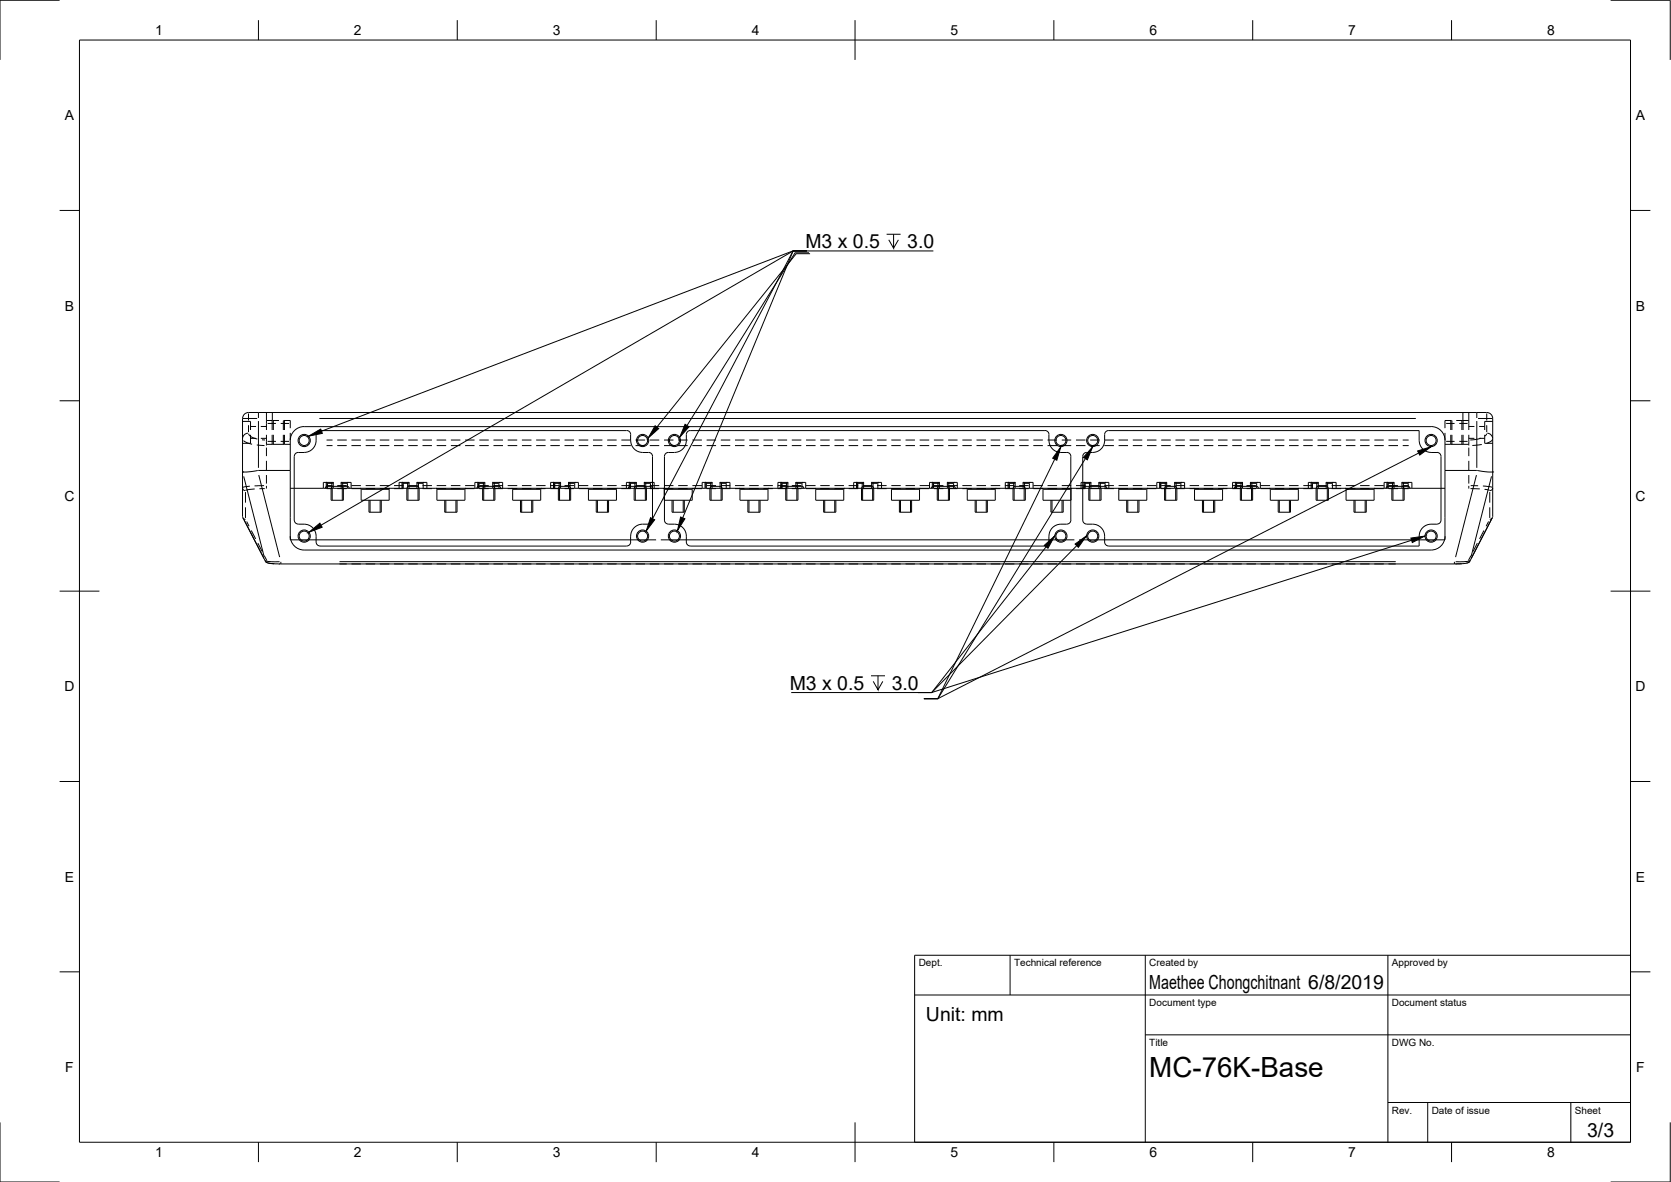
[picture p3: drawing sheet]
<svg xmlns="http://www.w3.org/2000/svg" width="420mm" height="297mm" viewBox="0 0 420 297" stroke-linecap="round" stroke-linejoin="round" font-family="sans-serif">
<!-- layer: Visible Narrow -->
<g fill="none" stroke="#000" stroke-width=".25">
<path d="M61.3 119.7l5.1 20M65.1 119.4l5.2 20.6M80.3 105.2h275.7M371.2 119.4l-5.2 20.6M371.3 103.7v1.3M371.3 105.8v11.8M371.6 105.2h3.7M375 119.7l-5.1 20M61.3 130.5l5.1 9.8M262.3 123h6.8M281.3 123h7M300.4 123h7"/>
<path d="M319.4 123h7M338.5 123h7M375 130.5l-5.1 9.8M66.7 140.9v.1M66.7 140.9l1.6 .3h2M70.6 141.2v.5M85.4 141.1h265.5M365.7 141.2v.5M369.6 140.9l-1.6 .3h-2M369.7 140.9l-.1 .1"/>
<circle cx="266.8" cy="110.7" r="1.53"/>
<circle cx="274.8" cy="110.7" r="1.53"/>
<circle cx="359.8" cy="110.7" r="1.53"/>
<circle cx="76.5" cy="134.7" r="1.53"/>
<circle cx="161.6" cy="134.7" r="1.53"/>
<circle cx="169.6" cy="134.7" r="1.53"/>
<circle cx="266.8" cy="134.7" r="1.53"/>
<circle cx="274.8" cy="134.7" r="1.53"/>
<circle cx="359.8" cy="134.7" r="1.53"/>
</g>
<!-- layer: Hidden Narrow -->
<g fill="none" stroke="#000" stroke-width=".25">
<path d="M252.7 112h2.4M252.7 110.6h2.4M256.3 112h2.3M256.3 110.6h2.3M259.8 112h2.4M259.8 110.6h2.4M263.4 112h2.4M263.4 110.6h2.4M267 112h2.3M267 110.6h2.3M270.6 112h2.3M270.6 110.6h2.3"/>
<path d="M274.1 112h2.4M274.1 110.6h2.4M277.7 112h2.4M277.7 110.6h2.4M281.3 112h2.3M281.3 110.6h2.3M284.8 112h2.4M284.8 110.6h2.4M288.4 112h2.4M288.4 110.6h2.4M292 112h2.4M292 110.6h2.4"/>
<path d="M295.6 112h2.3M295.6 110.6h2.3M299.1 112h2.4M299.1 110.6h2.4M302.7 112h2.4M302.7 110.6h2.4M306.3 112h2.4M306.3 110.6h2.4M309.8 112h2.4M309.8 110.6h2.4M313.4 112h2.4M313.4 110.6h2.4"/>
<path d="M317 112h2.4M317 110.6h2.4M320.5 112h2.4M320.5 110.6h2.4M324.1 112h2.4M324.1 110.6h2.4M327.7 112h2.4M327.7 110.6h2.4M331.3 112h2.4M331.3 110.6h2.4M334.8 112h2.4M334.8 110.6h2.4"/>
<path d="M338.4 112h2.4M338.4 110.6h2.4M342 112h2.4M342 110.6h2.4M345.6 112h2.3M345.6 110.6h2.3M349.1 112h2.4M349.1 110.6h2.4M352.7 112h1.5M352.7 110.6h1.5M363.6 110.9h2.1M363.6 106.4h2.1"/>
<path d="M364.8 105.7v2.4M364.8 109.3v2.4M366.9 110.9h2.1M366.9 106.4h2.1M367.8 103.8v1.8M367.9 105.7v2.4M367.9 109.3v2.4M369.3 111.7v.3M369.3 112.5v2.1M369.3 115.8v2.4M369.3 119.4v2.1M372.3 110.1l-2.6 .5"/>
<path d="M372.6 111.7l-2.4 .3M373.8 109l-.4 .6M373.8 103.9v1.8M373.8 106.9v1.7M374 108.9a1.47 1.47 0 0 1 1.3 1.2M375.3 110.4l-.5 .5-1.1 .5M62 131l.6 1.3M63.2 133.3l1.1 2.1M64.8 136.5l1.1 2.1M66.5 139.7l.6 1.2M252.7 122h2.4M252.7 122.8h2.4"/>
<path d="M253.5 121.3v1.3M253.7 121.5h1.4M253.8 121.5v1.1M254.7 122.7v3M256.3 122h2.3M256.3 122.8h2.3M257.4 121.5h1.4M257.8 122.7v3M259.8 122h2.4M259.8 122.8h2.4M263.4 122h2.4M263.4 122.8h2.4"/>
<path d="M264.2 125.7v3M267 122h2.3M267 122.8h2.3M267.3 125.7v3M269.2 123h.1M270.6 122h2.3M270.6 122.8h2.3M272.5 121.3v1.3M272.8 121.5h1.4M272.8 121.5v1.1M273.8 122.7v3M274.1 122h2.4"/>
<path d="M274.1 122.8h2.4M276.4 121.5h1.4M276.9 122.7v3M277.7 122h2.4M277.7 122.8h2.4M281.3 122h2.3M281.3 122.8h2.3M283.3 125.7v3M284.8 122h2.4M284.8 122.8h2.4M286.4 125.7v3M288.4 122h2.4"/>
<path d="M288.4 122.8h2.4M291.6 121.3v1.3M291.8 121.5h1.5M291.9 121.5v1.1M292 122h2.4M292 122.8h2.4M292.8 122.7v3M295.5 121.5h1.4M295.6 122h2.3M295.6 122.8h2.3M295.9 122.7v3M299.1 122h2.4"/>
<path d="M299.1 122.8h2.4M302.3 125.7v3M302.7 122h2.4M302.7 122.8h2.4M305.4 125.7v3M306.3 122h2.4M306.3 122.8h2.4M309.8 122h2.4M309.8 122.8h2.4M310.6 121.3v1.3M310.9 121.5h1.4M310.9 121.5v1.1"/>
<path d="M311.9 122.7v3M313.4 122h2.4M313.4 122.8h2.4M314.5 121.5h1.4M315 122.7v3M317 122h2.4M317 122.8h2.4M320.5 122h2.4M320.5 122.8h2.4M321.4 125.7v3M324.1 122h2.4M324.1 122.8h2.4"/>
<path d="M324.5 125.7v3M327.7 122h2.4M327.7 122.8h2.4M329.7 121.3v1.3M329.9 121.5h1.5M330 121.5v1.1M330.9 122.7v3M331.3 122h2.4M331.3 122.8h2.4M333.6 121.5h1.4M334 122.7v3M334.8 122h2.4"/>
<path d="M334.8 122.8h2.4M338.4 122h2.4M338.4 122.8h2.4M340.4 125.7v3M342 122h2.4M342 122.8h2.4M343.5 125.7v3M345.6 122h2.3M345.6 122.8h2.3M348.7 121.3v1.3M349 121.5h1.4M349 121.5v1.1"/>
<path d="M349.1 122h2.4M349.1 122.8h2.4M350 122.7v3M352.6 121.5h1.4M352.7 122h1.5M352.7 122.8h1.5M353.1 122.7v3M369.3 122.1v.7M369.7 122.8l2.4 .1M369.8 122l1.9 .1M369.8 139.7l-.6 1.2M371.5 136.5l-1.1 2.1"/>
<path d="M372.9 122.1l2.3 .4M373.1 133.3l-1.1 2.1M373.3 123l1.3 .3M374.3 131l-.6 1.3M374.6 123.7v2.6M374.6 127.5v2.7M375.3 122.6a.72 .72 0 0 1-.7 .7M66.7 141.1l.6 .3M67.4 141.4l1.6 .3M70.2 141.7h.2M85.4 141.7h1.8M88.4 141.7h2.3"/>
<path d="M91.9 141.7h2.4M95.5 141.7h2.4M99.1 141.7h2.4M102.7 141.7h2.3M106.2 141.7h2.4M109.8 141.7h2.4M113.4 141.7h2.4M116.9 141.7h2.4M120.5 141.7h2.4M124.1 141.7h2.4M127.7 141.7h2.3M131.2 141.7h2.4"/>
<path d="M134.8 141.7h2.4M138.4 141.7h2.4M141.9 141.7h2.4M145.5 141.7h2.4M149.1 141.7h2.4M152.7 141.7h2.3M156.2 141.7h2.4M159.8 141.7h2.4M163.4 141.7h2.4M167 141.7h2.3M170.5 141.7h2.4M174.1 141.7h2.4"/>
<path d="M177.7 141.7h2.3M181.3 141.7h2.3M184.8 141.7h2.4M188.4 141.7h2.4M192 141.7h2.3M195.5 141.7h2.4M199.1 141.7h2.4M202.7 141.7h2.4M206.2 141.7h2.4M209.8 141.7h2.4M213.4 141.7h2.4M217 141.7h2.4"/>
<path d="M220.5 141.7h2.4M224.1 141.7h2.4M227.7 141.7h2.4M231.2 141.7h2.4M234.8 141.7h2.4M238.4 141.7h2.4M242 141.7h2.3M245.5 141.7h2.4M249.1 141.7h2.4M252.7 141.7h2.4M256.3 141.7h2.3M259.8 141.7h2.4"/>
<path d="M263.4 141.7h2.4M267 141.7h2.3M270.6 141.7h2.3M274.1 141.7h2.4M277.7 141.7h2.4M281.3 141.7h2.3M284.8 141.7h2.4M288.4 141.7h2.4M292 141.7h2.4M295.6 141.7h2.3M299.1 141.7h2.4M302.7 141.7h2.4"/>
<path d="M306.3 141.7h2.4M309.8 141.7h2.4M313.4 141.7h2.4M317 141.7h2.4M320.5 141.7h2.4M324.1 141.7h2.4M327.7 141.7h2.4M331.3 141.7h2.4M334.8 141.7h2.4M338.4 141.7h2.4M342 141.7h2.4M345.6 141.7h2.3"/>
<path d="M349.1 141.7h1.8M367.5 141.7h-1.5M368.9 141.4l-.2 .1M369.6 141.1l-.6 .3"/>
</g>
<!-- layer: Hidden -->
<g fill="none" stroke="#000" stroke-width=".25">
<path d="M363.3 108.8v1.9M365 105.7h-1.7v1.9M365.1 105.7v2.4M365.1 109.3v2.4M366.2 105.7h3.1M367.6 105.7v2.4M367.6 109.3v2.4M369.3 109.3v2.4h-6M369.3 105.7v2.4M369.3 103.7v2M369.3 107.2h1.4M369.3 110.2h1.4"/>
<path d="M371.9 107.2h1.4M371.9 110.2h1.4M373.3 109.3v2.1h2M375.3 105.9h-2v2.2M61.1 130.1l.6 .4M73 134.7v1h2.6M77.3 135.7h2.2M158.6 135.7h2.1M162.4 135.7h2.6M166.2 135.7h2.5M170.4 135.7h2.2M252.8 122.7h.9"/>
<path d="M253.7 122.7h1.5M253.8 121.5l-.3-.3 .2 .3v1.2M254.7 125.7h3.1M254.9 121.2v1.5M255 122.7v3M255.2 121.2v.3M255.2 122.2l-.3 .2-.1 .3M257.3 122.7h1.5M257.3 122.2l.3 .1 .1 .4M257.3 121.2v.3M257.5 122.7v3M257.6 121.2v1.5"/>
<path d="M258.8 122.7h1M259.1 121.2l-.3 .2v1.3M263.7 135.7h2.2M264.2 128.7h3.1M264.5 125.7v3M267 125.7v3M267.6 135.7h2.6M269.2 122.7h.4M269.6 122.7l-.3 .2-.1 2.8M269.6 122.7h3.2M271.3 135.7h2.6M272.2 121.2h-.4v1.5"/>
<path d="M272.3 122.7l.4-.5h1.6l-.3 .1-.2 .4M272.8 122.7h1.5M272.8 121.5l-.3-.3 .3 .3v1.2M273.8 125.7h3.1M273.9 121.2v1.5M274 122.7v3M274.2 121.2l.1 .3M275.6 135.7h2.1M276.3 122.7h1.6M276.4 121.2l-.1 .3M276.6 122.7v3M276.7 121.2v1.5"/>
<path d="M276.8 122.7l-.2-.4-.3-.1h1.6l.4 .5M277.9 122.7h.9M278.1 121.2l-.2 .2v1.3M283.3 128.7h3.1M283.6 125.7v3M286.1 125.7v3M290.9 122.7h.9M291.8 122.7h1.5M291.9 121.5l-.3-.3 .2 .2v1.3M292.8 125.7h3.1M293 121.2v1.5M293.1 122.7v3"/>
<path d="M293.3 121.2v.3M293.3 122.2l-.3 .1-.1 .4M295.4 122.7h1.5M295.4 122.2l.3 .1 .2 .4M295.4 121.2v.3M295.6 122.7v3M295.7 121.2v1.5M296.9 122.7h1M297.2 121.2l-.3 .2v1.3M302.3 128.7h3.1M302.6 125.7v3M305.1 125.7v3"/>
<path d="M309.9 122.7h1M310.4 122.7l.4-.5h1.6l-.3 .1-.2 .4M310.9 122.7h1.5M310.9 121.5l-.3-.3 .3 .2v1.3M311.9 125.7h3.1M312 121.2v1.5M312.1 122.7v3M312.3 121.2l.1 .3M314.4 122.7h1.6M314.5 121.2l-.1 .3M314.7 122.7v3M314.8 121.2v1.5"/>
<path d="M314.9 122.7l-.2-.4-.3-.1h1.6l.4 .5M316 122.7h.9M316.2 121.2l-.2 .2v1.3M321.4 128.7h3.1M321.7 125.7v3M324.2 125.7v3M329 122.7h.9M329.9 122.7h1.6M330 121.5l-.3-.3 .2 .2v1.3M330.9 125.7h3.1M331.1 121.2v1.5M331.2 122.7v3"/>
<path d="M331.4 121.2l.1 .3M331.5 122.2l-.4 .1-.1 .4M333.5 122.7h1.5M333.5 122.2l.3 .1 .2 .4M333.5 121.2v.3M333.7 122.7v3M333.8 121.2v1.5M335 122.7h1M335.3 121.2l-.3 .2v1.3M340.4 128.7h3.1M340.7 125.7v3M343.3 125.7v3"/>
<path d="M348 122.7h1M348.5 122.7l.4-.5h1.6l-.3 .2-.2 .3M349 122.7h1.5M349 121.5l-.3-.3 .3 .2v1.3M350 125.7h3.1M350.1 121.2v1.5M350.2 122.7v3M350.4 121.2l.1 .3M352.5 122.7h1.6M352.6 121.2l-.1 .3M352.8 122.7v3M352.9 121.2v1.5"/>
<path d="M353 122.7l-.2-.4-.3-.1h1.6l.4 .5M354.1 122.7h.9M354.3 121.2l-.2 .2v1.3M356.8 135.7h2.2M362.3 122.7h1M363.3 134.7v1h-2.6M375.2 130.1l-.6 .4"/>
</g>
<!-- layer: Visible -->
<g fill="none" stroke="#000" stroke-width=".25">
<path d="M65 103.7h307.9a2.22 2.22 0 0 1 2.4 1v25.2l-5.8 11.2-.5 .4-1.2 .2h-298.6l-1.7-.2-.7-.3-5.7-11.1M76.5 107.2h283.3M173.6 108.2h89.2a1.01 1.01 0 0 1 1 1 3.5 3.5 0 0 0 2.3 4.4l.7 .1M266.7 113.7h1.6a1.01 1.01 0 0 1 1 1l-.1 16a.97 .97 0 0 1-.9 1M278.7 108.2h78.1a4.9 4.9 0 0 0 1.2 4.8l1.2 .6 .6 .1M278.8 108.2a1.01 1.01 0 0 0-1.1 1 4 4 0 0 1-1.1 3.8 4.2 4.2 0 0 1-3.3 .7 1.01 1.01 0 0 0-1.1 1v16a1.01 1.01 0 0 0 1 1M359.8 113.7h1.5a1.01 1.01 0 0 1 1 1v16a1.01 1.01 0 0 1-1 1M359.8 107.2a3.5 3.5 0 0 1 3.5 3.5v24a3.5 3.5 0 0 1-3.5 3.5M363.3 118.2h8l4 .4M375.3 118.6h.1M73 130v4.7a3.5 3.5 0 0 0 3.5 3.5h283.3M74 130.7a1.01 1.01 0 0 0 1 1"/>
<path d="M75 131.7a4 4 0 0 1 3.8 1.1 4.2 4.2 0 0 1 .7 3.4 1.04 1.04 0 0 0 1 1h77.1a1.01 1.01 0 0 0 1-1M75.6 135.7h1.7M79.5 135.7h79.1M158.6 134.7v1.5M160.7 135.7h1.7M163.1 131.7a4 4 0 0 0-3.9 1.1l-.5 1.2-.1 .7M164.1 130.7a1.01 1.01 0 0 1-1 1M167.1 130.7a1.01 1.01 0 0 0 1 1M168.1 131.7a4 4 0 0 1 3.8 1.1 4.2 4.2 0 0 1 .7 3.4 1.01 1.01 0 0 0 1 1h89.1a1.04 1.04 0 0 0 1.1-1 3.5 3.5 0 0 1 2.3-4.4l.7-.1M168.7 135.7h1.7M172.6 135.7h91.1M255.2 122.2h2.1"/>
<path d="M262 122.7h-2.2v-1.5h-2.5v1.5h-2.1v-1.5h-2.4v1.5l-2.5 .1v2.9M262 122.7h7.2M262 122.7l.3 .3v2.7h6.9M265.9 135.7h1.7M266.7 131.7h1.5M272.2 121.2h2.1v1.5h2v-1.5h2.5v1.5h2.3M273.2 131.7a4 4 0 0 1 3.9 1.1 4.2 4.2 0 0 1 .6 3.4 1.01 1.01 0 0 0 1.1 1M273.9 135.7h1.7M274.3 122.2h2M277.7 135.7h79.1M281.1 122.7h7.5M281.1 122.7l.2 .3v2.7h7.1v-2.7"/>
<path d="M288.6 122.7h2.3v-1.5h2.4v1.5h2.1v-1.5h2.5v1.5h2.2M288.6 122.7l-.2 .3M293.3 122.2h2.1M300.1 122.7h7.6M300.1 122.7l.3 .3v2.7h7v-2.7M307.7 122.7h2.2v-1.5h2.5v1.5h2v-1.5h2.5v1.5h2.3M307.7 122.7l-.3 .3M312.4 122.2h2M319.2 122.7h9.8v-1.5h2.5v1.5h2v-1.5h2.5v1.5h2.2M319.2 122.7l.2 .3v2.7h7.1v-2.7M326.7 122.7l-.2 .3M331.5 122.2h2"/>
<path d="M338.2 122.7h9.8v-1.5h2.5v1.5h2v-1.5h2.5v1.5h7.3M338.2 122.7l.3 .3v2.7h7v-2.7M345.8 122.7l-.3 .3M350.5 122.2h2M359 135.7h1.7M359.8 131.7h1.5M359.8 131.7a2.99 2.99 0 0 0-3 3v2.5h-78.1"/>
<circle cx="266.8" cy="110.7" r="1.26"/>
<circle cx="274.8" cy="110.7" r="1.26"/>
<circle cx="359.8" cy="110.7" r="1.26"/>
<circle cx="76.5" cy="134.7" r="1.26"/>
<circle cx="161.6" cy="134.7" r="1.26"/>
<circle cx="169.6" cy="134.7" r="1.26"/>
<circle cx="266.8" cy="134.7" r="1.26"/>
<circle cx="274.8" cy="134.7" r="1.26"/>
<circle cx="359.8" cy="134.7" r="1.26"/>
</g>
<!-- layer: Border -->
<g fill="none" stroke="#000" stroke-width=".25">
<path d="M15 .1h-15v15M20 10.1h390v276.9h-390zM65 5.1v5M115 5.1v5M165 5.1v5M215 5.1v10M265 5.1v5M315 5.1v5M365 5.1v5M405 .1h15v15M15 52.9h5M410 52.9h5"/>
<path d="M15 100.7h5M410 100.7h5M15 148.6h10M405 148.6h10M15 196.4h5M410 196.4h5M15 244.2h5M410 244.2h5M0 282.1v14.9h15M65 287v5M115 287v5M165 287v5"/>
<path d="M215 282.1v9.9M265 287v5M315 287v5M365 287v5M420 282.1v14.9h-15"/>
</g>
<!-- layer: TitleBlock -->
<path d="M230 240.1h180v46.9h-180zM230 250h180M254 240.1v9.9M288 240.1v46.9M349 240.1v46.9M288 260.1h122M349 277.1h61M359 277.1v9.9M395 277.1v9.9" fill="none" stroke="#000" stroke-width=".25"/>
<!-- layer: Annotations -->
<path d="M202.9 63.1h-3.5l-118.7 68.9M234.7 63.1h-35.3l-118.6 45.3M265.2 115.4l-29.4 60.2h-3.5M272.9 115.2l-37.1 60.4h-3.5M356.7 113.9l-120.9 61.7h-3.5M263 137.4l-28.7 36.6h-35.4M354.9 135.8l-120.6 38.2h-3.5h3.5l36.4-36.9M219 169.8h3.5M220.8 169.8v3.5l-1.2-2.1M222 171.2l-1.2 2.1" fill="none" stroke="#000" stroke-width=".25"/>
<path d="M266.7 112.3l-1 3.4-1-.5zM274.7 112.3l-1.3 3.3-1-.7zM356.4 113.3l3.4-1-2.8 2.1zM77.7 133.7l2.7-2.2 .6 1zM163.6 130.1l1 .5-2.1 2.9zM262.6 137.1l2.6-2.4-1.7 3.1zM270.3 136.7l2.9-2.1-2.1 2.9zM354.8 135.2l3.5-.5-3.2 1.6z" fill="#000" stroke="#000" stroke-width=".25"/>
<text font-size="66.1" x="76.2" y="110.8">x 3.0</text>
<text font-size="7" x="289" y="270.6">MC-76K-Base</text>
<g font-size="4.9">
<text x="202.5" y="62.4">M3 x 0.5</text>
<text x="228.1" y="62.4">3.0</text>
<text x="198.6" y="173.3">M3 x 0.5</text>
<text x="224.2" y="173.3">3.0</text>
<text x="289" y="248.5">Maethee Chongchitnant 6/8/2019</text>
<text x="232.8" y="256.5">Unit: mm</text>
<text x="399.1" y="285.7">3/3</text>
</g>
<g font-size="3.5">
<text x="39" y="8.8">1</text>
<text x="89" y="8.8">2</text>
<text x="139" y="8.8">3</text>
<text x="189" y="8.8">4</text>
<text x="239" y="8.8">5</text>
<text x="289" y="8.8">6</text>
<text x="339" y="8.8">7</text>
<text x="389" y="8.8">8</text>
<text x="16.3" y="30.2">A</text>
<text x="411.3" y="30.2">A</text>
<text x="16.3" y="78">B</text>
<text x="411.3" y="78">B</text>
<text x="16.2" y="125.9">C</text>
<text x="411.2" y="125.9">C</text>
<text x="16.2" y="173.7">D</text>
<text x="411.2" y="173.7">D</text>
<text x="16.3" y="221.6">E</text>
<text x="411.3" y="221.6">E</text>
<text x="16.4" y="269.4">F</text>
<text x="411.4" y="269.4">F</text>
<text x="39" y="290.8">1</text>
<text x="89" y="290.8">2</text>
<text x="139" y="290.8">3</text>
<text x="189" y="290.8">4</text>
<text x="239" y="290.8">5</text>
<text x="289" y="290.8">6</text>
<text x="339" y="290.8">7</text>
<text x="389" y="290.8">8</text>
</g>
<g font-size="2.5">
<text x="231" y="242.9">Dept.</text>
<text x="255" y="242.9">Technical reference</text>
<text x="289" y="242.9">Created by</text>
<text x="350" y="242.9">Approved by</text>
<text x="289" y="252.8">Document type</text>
<text x="350" y="252.8">Document status</text>
<text x="289" y="262.9">Title</text>
<text x="350" y="262.9">DWG No.</text>
<text x="350" y="279.9">Rev.</text>
<text x="360" y="279.9">Date of issue</text>
<text x="396" y="279.9">Sheet</text>
</g>
</svg>
